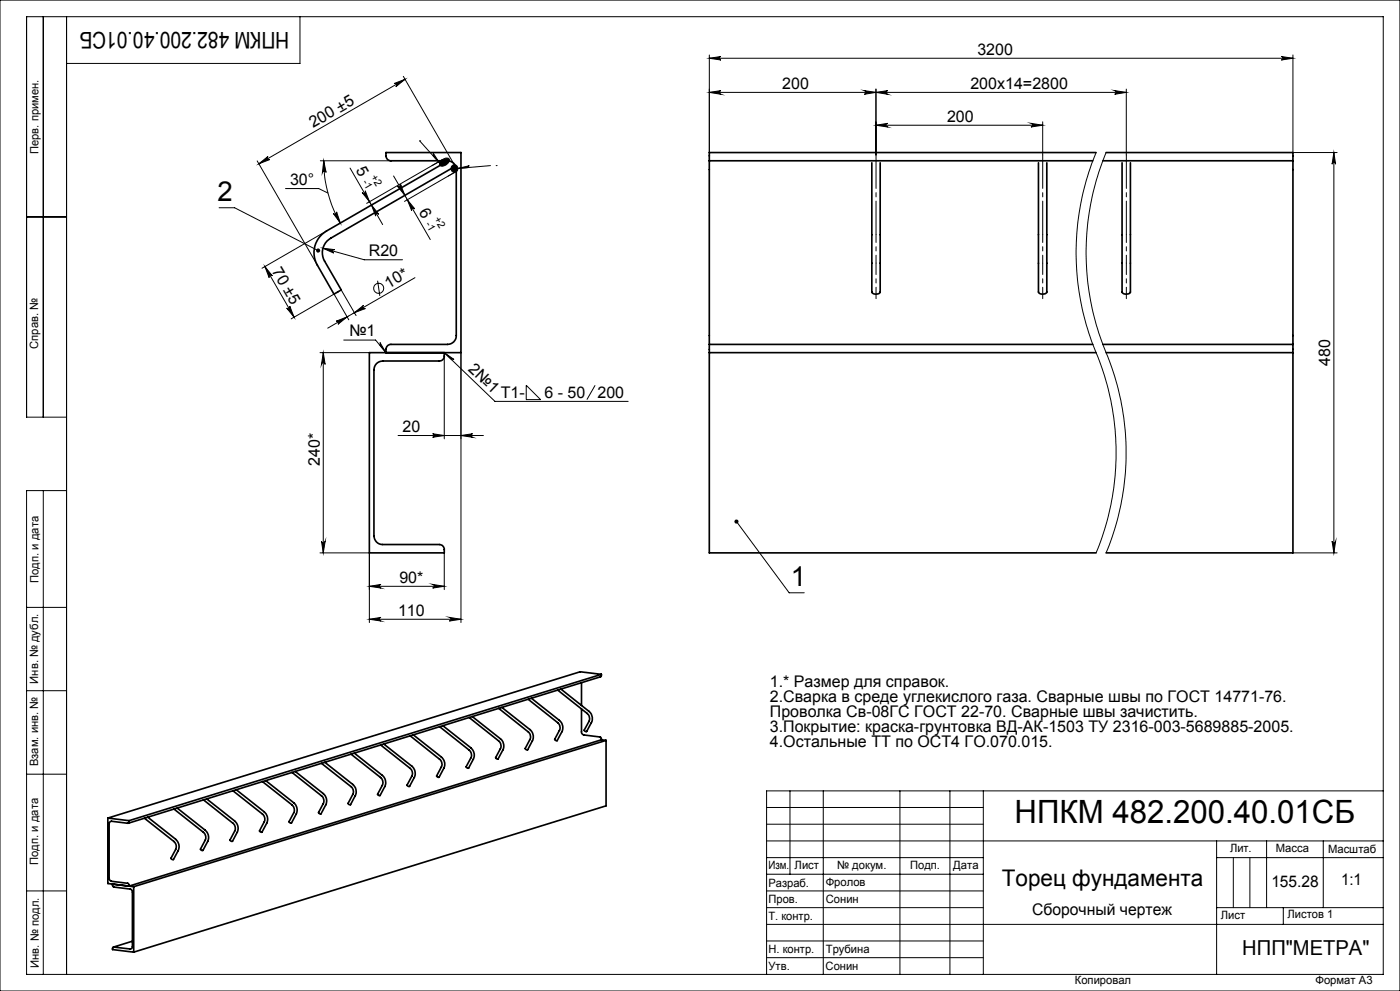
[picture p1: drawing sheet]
<svg xmlns="http://www.w3.org/2000/svg" width="420mm" height="297mm" viewBox="0 0 420 297" stroke-linecap="round" stroke-linejoin="round" font-family="sans-serif">
<g fill="none" stroke="#000" stroke-width=".3">
<path d="M0 0h420v297h-420zM13 5v120M20 5v287M90 5v14h-70M212.8 17.5l3.5-.6a.53 .53 0 0 0-.5 .6 .53 .53 0 0 0 .5 .5zM212.8 16.5v29.2M212.8 17.5h175.1M384.4 16.9l3.5 .6-3.5 .5a.53 .53 0 0 0 .5-.5 .53 .53 0 0 0-.5-.6zM387.9 16.5v29.2M118.2 25l3.3-1.2-2.8 2.2a.55 .55 0 0 0 .2-.7 .55 .55 0 0 0-.7-.3zM121 22.9l15.3 26.5M121.5 23.8l-43.9 25.3"/>
<path d="M212.8 27.7l3.5-.5a.55 .55 0 0 0-.5 .5 .55 .55 0 0 0 .5 .6zM212.8 27.7h125.1M259.3 27.2l3.5 .5-3.5 .6a.55 .55 0 0 0 .5-.6 .55 .55 0 0 0-.5-.5zM262.8 26.7v19.8M262.8 37.5l3.5-.5a.55 .55 0 0 0-.5 .5 .55 .55 0 0 0 .5 .6zM262.8 27.7l3.5-.5a.55 .55 0 0 0-.5 .5 .55 .55 0 0 0 .5 .6zM262.8 37.5h50M309.3 37l3.5 .5-3.5 .6a.55 .55 0 0 0 .5-.6 .55 .55 0 0 0-.5-.5zM312.8 36.5v10M334.4 27.2l3.5 .5-3.5 .6a.55 .55 0 0 0 .5-.6 .55 .55 0 0 0-.5-.5zM337.9 26.7v19.8M77.2 48.2l18 31.3"/>
<path d="M77.6 49.1l2.8-2.2a.54 .54 0 0 0-.2 .7 .54 .54 0 0 0 .8 .2zM85.7 56.5h9.9l2.8 1.4M96.1 48.2h21.2M97.1 48.2l.7 3.5a.55 .55 0 0 0-.5-.5 .55 .55 0 0 0-.6 .5zM97.1 48.2a37.6 37.6 0 0 0 5 18.6M105 50.4l9.8 16.9M108.7 57.7a.53 .53 0 0 0 .7 .2 .53 .53 0 0 0 .2-.7l1.2 3.3zM118.1 52.7l11 19.1M119.2 55.8a.54 .54 0 0 0 .8 .2 .54 .54 0 0 0 .2-.8l1.3 3.4zM122.2 59.9l2.2 2.7a.53 .53 0 0 0-.7-.2 .53 .53 0 0 0-.2 .7zM125.9 42.2h.1M125.9 42.2l6 6.7"/>
<path d="M130 45.9l1.9 3-2-2.3zM132.5 48a1.5 1.5 0 0 1 2.3-.2 2.08 2.08 0 0 1-2.9 1.7v-.7zM132.8 47.8l-22.8 13.2M132.8 47.8l-3.2 1.9M134.4 52.8l2-1.1-15 8.7M137.4 50.5l3.4-.8-.5 .5zM147.1 49.6l-9.7 .9M148.8 49.6h.1M328.8 45.7a78.4 78.4 0 0 0 1 62.4 78.1 78.1 0 0 1-1 57.6M331.8 45.7a78.4 78.4 0 0 0 1 62.4 78.1 78.1 0 0 1-1 57.6M387.9 45.7h13.2M400.2 45.7v120"/>
<path d="M400.2 45.7l.5 3.5a.53 .53 0 0 0-.5-.5 .53 .53 0 0 0-.6 .5zM8 65h12M65.7 62.3h4.7l25 12.8M79.5 79.9l8.7 15.2M79.5 79.9l2.2 2.8a.55 .55 0 0 0-.7-.2 .55 .55 0 0 0-.2 .7zM96.9 74.4l3.5 .4a.53 .53 0 0 0-.6 .4 .53 .53 0 0 0 .3 .6zM96.9 74.4l12.4 3.5h11.5M97.9 69.2l-19.3 11.2M100 64a.54 .54 0 0 0 .7 .2 .54 .54 0 0 0 .3-.7l1.1 3.3zM111.4 61.5l2.2 2.7a.53 .53 0 0 0-.7-.1 .53 .53 0 0 0-.2 .7zM86 92.3a.54 .54 0 0 0 .7 .2 .54 .54 0 0 0 .2-.7l1.3 3.3zM87.3 95.6l12.9-7.4 4.4 7.6"/>
<path d="M100.9 96.3l3.2-1.3-2.7 2.2a.53 .53 0 0 0 .2-.7 .53 .53 0 0 0-.7-.2zM102.4 86.9l4.4 7.7M106.3 93.7l2.8-2.2a.55 .55 0 0 0-.2 .7 .55 .55 0 0 0 .7 .3zM113.3 84.1l.6 4.6M124.5 83.2l-26.2 15.2M96 105.7h14.8M97 105.7l.5 3.5a.55 .55 0 0 0-.5-.5 .55 .55 0 0 0-.6 .5zM97 105.7v60M103.1 101.9h9.6l3.1 3.8M114 102.7l1.8 3-1.9-2.3zM133.3 106.7v24.8M133.3 105.7l2.9 2-.7 .1z"/>
<path d="M133.3 105.7l15.2 14.6h40M138.3 105.7v80.9M157.9 115.5l4.3 4.3h-4.3zM178.5 115.5l-2.4 4.3M20 125h-12v-120h407v287h-407v-145h12M119.4 130.5h25.6M129.8 130l3.5 .5-3.5 .6a.53 .53 0 0 0 .5-.6 .53 .53 0 0 0-.5-.5zM138.3 130.5l3.5-.5a.53 .53 0 0 0-.5 .5 .53 .53 0 0 0 .5 .6zM13 147v145M220.9 156.3l15.8 21.4h4.6M96 165.7h14.8v20.9M96.4 162.2a.55 .55 0 0 0 .6 .5 .55 .55 0 0 0 .5-.5l-.5 3.5z"/>
<path d="M110.8 175.7h22.5M110.8 175.7l3.5-.5a.55 .55 0 0 0-.5 .5 .55 .55 0 0 0 .5 .5zM129.8 175.2l3.5 .5-3.5 .5a.55 .55 0 0 0 .5-.5 .55 .55 0 0 0-.5-.5zM133.3 165.7v11M387.9 165.7h13.2M399.6 162.2a.53 .53 0 0 0 .6 .5 .53 .53 0 0 0 .5-.5l-.5 3.5zM8 182h12M110.8 185.6h27.5M110.8 185.6l3.5-.6a.55 .55 0 0 0-.5 .6 .55 .55 0 0 0 .5 .5zM134.8 185l3.5 .6-3.5 .5a.55 .55 0 0 0 .5-.5 .55 .55 0 0 0-.5-.6zM8 207h12M8 232h12"/>
<path d="M237 237v25M247 237v55M270 237v55M285 237v55M295 237v55M415 237h-185v55M230 257h65M230 242h65M230 247h65M230 252h185M365 252v40M365 257h50"/>
<path d="M370 257v15M375 257v15M380 252v20M397 252v20M8 267h12M230 262h65M230 267h65M230 272h65M230 277h185M365 272h50M385 272v5M230 282h65"/>
<path d="M230 287h65"/>
<circle cx="136.3" cy="50.5" r="1.09"/>
<circle cx="113.6" cy="86.4" r="1.51"/>
</g>
<g fill="#000">
<path d="M384.4 16.9l3.5 .6-3.5 .5a.53 .53 0 0 0 .5-.5 .53 .53 0 0 0-.5-.6zM212.8 17.5l3.5-.6a.53 .53 0 0 0-.5 .6 .53 .53 0 0 0 .5 .5z"/>
<path d="M118.2 25l3.3-1.2-2.8 2.2a.55 .55 0 0 0 .2-.7 .55 .55 0 0 0-.7-.3zM77.6 49.1l2.8-2.2a.54 .54 0 0 0-.2 .7 .54 .54 0 0 0 .8 .2z"/>
<path d="M212.8 27.7l3.5-.5a.55 .55 0 0 0-.5 .5 .55 .55 0 0 0 .5 .6zM259.3 27.2l3.5 .5-3.5 .6a.55 .55 0 0 0 .5-.6 .55 .55 0 0 0-.5-.5z"/>
<path d="M262.8 37.5l3.5-.5a.55 .55 0 0 0-.5 .5 .55 .55 0 0 0 .5 .6zM309.3 37l3.5 .5-3.5 .6a.55 .55 0 0 0 .5-.6 .55 .55 0 0 0-.5-.5zM262.8 27.7l3.5-.5a.55 .55 0 0 0-.5 .5 .55 .55 0 0 0 .5 .6zM334.4 27.2l3.5 .5-3.5 .6a.55 .55 0 0 0 .5-.6 .55 .55 0 0 0-.5-.5z"/>
<path d="M97.1 48.2l.7 3.5a.55 .55 0 0 0-.5-.5 .55 .55 0 0 0-.6 .5zM100 64a.54 .54 0 0 0 .7 .2 .54 .54 0 0 0 .3-.7l1.1 3.3zM96.9 74.4l3.2 1.4a.53 .53 0 0 1-.4-.6 .53 .53 0 0 1 .7-.4z"/>
<path d="M108.7 57.7a.53 .53 0 0 0 .7 .2 .53 .53 0 0 0 .2-.7l1.2 3.3zM111.4 61.5l2.2 2.7a.53 .53 0 0 0-.7-.1 .53 .53 0 0 0-.2 .7z"/>
<path d="M400.2 45.7l.5 3.5a.53 .53 0 0 0-.5-.5 .53 .53 0 0 0-.6 .5zM399.6 162.2a.53 .53 0 0 0 .6 .5 .53 .53 0 0 0 .5-.5l-.5 3.5z"/>
<path d="M94.9 74.7a.62 .62 0 0 0 .2 .9 .62 .62 0 0 0 .9-.3l-.6-.2 .6 .2a.62 .62 0 0 0-.3-.7 .62 .62 0 0 0-.8 .1zM220.5 155.9a.62 .62 0 0 0 .3 1 .62 .62 0 0 0 .8-.8 .62 .62 0 0 0-1-.3l.3 .5z"/>
<path d="M122.2 59.9l2.2 2.7a.53 .53 0 0 0-.7-.2 .53 .53 0 0 0-.2 .7zM119.2 55.8a.54 .54 0 0 0 .8 .2 .54 .54 0 0 0 .2-.8l1.3 3.4z"/>
<path d="M86 92.3a.54 .54 0 0 0 .7 .2 .54 .54 0 0 0 .2-.7l1.3 3.3zM79.5 79.9l2.2 2.8a.55 .55 0 0 0-.7-.2 .55 .55 0 0 0-.2 .7z"/>
<path d="M100.9 96.3l3.2-1.3-2.7 2.2a.53 .53 0 0 0 .2-.7 .53 .53 0 0 0-.7-.2zM106.3 93.7l2.8-2.2a.55 .55 0 0 0-.2 .7 .55 .55 0 0 0 .7 .3z"/>
<path d="M133.3 105.7l2.9 2-.7 .1zM137.4 50.5l3.4-.8-.5 .5zM130 45.9l-.1 .7 2 2.3zM114 102.7l-.1 .7 1.9 2.3z"/>
<path d="M129.8 130l3.5 .5-3.5 .6a.53 .53 0 0 0 .5-.6 .53 .53 0 0 0-.5-.5zM138.3 130.5l3.5-.5a.53 .53 0 0 0-.5 .5 .53 .53 0 0 0 .5 .6z"/>
<path d="M96.4 162.2a.55 .55 0 0 0 .6 .5 .55 .55 0 0 0 .5-.5l-.5 3.5zM97 105.7l.5 3.5a.55 .55 0 0 0-.5-.5 .55 .55 0 0 0-.6 .5z"/>
<path d="M129.8 175.2l3.5 .5-3.5 .5a.55 .55 0 0 0 .5-.5 .55 .55 0 0 0-.5-.5zM110.8 175.7l3.5-.5a.55 .55 0 0 0-.5 .5 .55 .55 0 0 0 .5 .5z"/>
<path d="M134.8 185l3.5 .6-3.5 .5a.55 .55 0 0 0 .5-.5 .55 .55 0 0 0-.5-.6zM110.8 185.6l3.5-.6a.55 .55 0 0 0-.5 .6 .55 .55 0 0 0 .5 .5z"/>
</g>
<path d="M132.2 48.3l-.4 1.1 .4 .3 .6 .1 1.4-.7 .6-.7v-.6l-.3-.4h-.7l-.9 .3zM135.3 50.5a1.09 1.09 0 0 0 2.1 0 1.09 1.09 0 0 0-2.1 0z" fill-rule="evenodd" fill="#000"/>
<path d="M262.8 46.4v23.9M312.8 46.4v23.9M337.9 46.4v23.9" fill="none" stroke="#000" stroke-width=".3" stroke-dasharray="15.2 1.3 1.3 1.3" stroke-dashoffset="5.2"/>
<path d="M262.8 78.8v10.7M312.8 78.8v10.7M337.9 78.8v10.7" fill="none" stroke="#000" stroke-width=".3" stroke-dasharray="15.2 1.3 1.3 1.3" stroke-dashoffset="11.8"/>
<path d="M262.8 70.3v8.5M312.8 70.3v8.5M337.9 70.3v8.5" fill="none" stroke="#000" stroke-width=".3" stroke-dasharray="15.2 1.3 1.3 1.3" stroke-dashoffset="12.9"/>
<g fill="none" stroke="#000" stroke-width=".5">
<path d="M134.4 48.2l-36.5 21a7.4 7.4 0 0 0-2.7 10.3l5 8.7 .1-.1 2.1-1.2-5-8.7a5 5 0 0 1 1.8-6.8l37.5-21.6M212.8 48.2v55M212.8 48.2h115M261.5 48.8v38.7a1.55 1.55 0 0 0 2.6 0v-38.7M311.5 48.8v38.7a1.55 1.55 0 0 0 2.5 0v-38.7M328.8 45.7h-116v2.5M330.8 48.2h57.1M331.8 45.7h56.1v2.5M336.6 48.8v38.7a1.55 1.55 0 0 0 2.5 0v-38.7M387.9 48.2v55M115.8 105.7v-1a1.51 1.51 0 0 1 1.5-1.5h17a2.59 2.59 0 0 0 2.6-2.6v-49.8a2.59 2.59 0 0 0-2.6-2.6h-17a1.51 1.51 0 0 1-1.5-1.5v-1h22.5v60h-27.5v60h22.5v-1a1.51 1.51 0 0 0-1.5-1.5h-17a2.59 2.59 0 0 1-2.6-2.6v-49.8a2.65 2.65 0 0 1 2.6-2.6h17a1.45 1.45 0 0 0 1.5-1.5v-1M212.8 103.2v62.5h116"/>
<path d="M212.8 105.7h116M212.8 103.2h115M330.8 103.2h57.1M331.8 105.7h56.1M387.9 103.2v62.5h-56.1M132.9 217.5l8.4 6.6a2.87 2.87 0 0 1 .7 3.4l-1.4 2.7-.5-.1-.3-.3 1.6-3.1v-1l-.3-.6-9.2-7.3M141.7 214.8l8.4 6.6a2.81 2.81 0 0 1 .7 3.4l-1.4 2.7-.6-.2-.1-.3 1.5-2.9v-1l-.3-.7-9.1-7.4M150.6 212l8.4 6.6a2.81 2.81 0 0 1 .7 3.4l-1.4 2.7-.6-.2-.1-.2 1.5-2.9-.2-1.6-9.3-7.5M159.4 209.3l8.4 6.6a2.84 2.84 0 0 1 .8 3.4l-1.5 2.7-.6-.2-.1-.2 1.6-3-.1-1.2-.3-.5-9.1-7.3M168.3 206.5l8.4 6.7a2.81 2.81 0 0 1 .7 3.4l-1.4 2.6-.6-.1-.1-.3 1.5-2.9v-1l-.3-.7-9.2-7.4M174.4 212.5l.2 7.3 .6 .5 4.9 .6 .2 .2 .1 .6M174.4 204.6v6.8"/>
<path d="M180.4 202.1l-.2 .7-141.7 43.9M180.4 202.1l-6.3-.8-141.8 43.9M180.4 202.1l-141.7 43.9M62 239.4l8.4 6.7a2.81 2.81 0 0 1 .8 3.3l-1.5 2.7-.5-.1-.2-.3 1.6-3.1-.3-1.4-9.3-7.5M70.9 236.7l8.4 6.6a2.84 2.84 0 0 1 .7 3.4l-1.4 2.7-.6-.1-.1-.3 1.5-3.1-.2-1.4-9.3-7.5M79.7 234l8.4 6.6a2.81 2.81 0 0 1 .8 3.4l-1.4 2.6-.7-.1-.1-.3 1.6-3.1-.2-1.3-9.4-7.6M88.6 231.2l8.4 6.6a2.81 2.81 0 0 1 .7 3.4l-1.4 2.7h-.5l-.2-.4 1.6-3.1-.4-1.6-9.2-7.3M97.4 228.5l8.4 6.6a2.81 2.81 0 0 1 .8 3.4l-1.4 2.7-.5-.1-.3-.3 1.6-3.1-.1-1.1-.2-.5-9.3-7.3M106.3 225.7l8.4 6.7a2.81 2.81 0 0 1 .7 3.4l-1.4 2.6-.6-.1-.1-.3 1.6-3.1-.1-1-.3-.5-9.2-7.4M115.1 223l8.4 6.6a2.81 2.81 0 0 1 .8 3.4l-1.4 2.7-.7-.2-.1-.2 1.6-3.1-.1-1-.2-.6-9.2-7.3M124 220.2l8.4 6.7a2.81 2.81 0 0 1 .7 3.4l-1.4 2.6h-.4l-.3-.4 1.6-3.1-.3-1.4-9.3-7.5M180.4 221.7l-141.7 43.9-.3-.9-5.1-.6-.4-.3-.2-.6 .1-16.6 .7-.5 5 .6 .2-.7"/>
<path d="M180.4 221.7l1.4 .2M181.8 221.9v19.6l-141.7 43.9M181.8 221.9l-141.7 43.8M32.3 245.2v19.6l7.8 .9M32.3 245.2l6.4 .8M44.3 244.9l8.4 6.6a2.87 2.87 0 0 1 .7 3.4l-1.4 2.7-.7-.2 1.5-3.1v-1l-.3-.7-9.2-7.4M53.2 242.2l8.4 6.6a2.81 2.81 0 0 1 .7 3.4l-1.4 2.6h-.6l-.2-.3 1.6-3.1-.2-1.4-9.3-7.5M33.8 265v.6l.4 .2 4.8 .6 .4 .2 .3 .6v16.5a.67 .67 0 0 1-.7 .7l-4.8-.6-.4 .4v.4l6.3 .8M40.1 265.7v19.7M39.7 282.1l-5.7 1.7"/>
</g>
<text font-size="9.6" x="304.4" y="246.8">НПКМ 482.200.40.01СБ</text>
<g font-size="8.2">
<text x="65.2" y="60.4">2</text>
<text x="237.2" y="175.7">1</text>
</g>
<g font-size="6.9">
<text x="86.8" y="9.5" transform="rotate(-180 86.8 9.5)">НПКМ 482.200.40.01СБ</text>
<text x="300.6" y="265.6">Торец фундамента</text>
</g>
<text font-size="6.2" x="372.7" y="286.3">НПП&quot;МЕТРА&quot;</text>
<g font-size="4.8">
<text x="293.2" y="16.4">3200</text>
<text x="234.7" y="26.6">200</text>
<text x="291.1" y="26.6">200х14=2800</text>
<text x="94" y="38.4" transform="rotate(-30 94 38.4)">200 ±5</text>
<text x="284.1" y="36.4">200</text>
<text x="106.6" y="51" transform="rotate(60 106.6 51)">5</text>
<text x="87" y="55.4">30°</text>
<text x="125.6" y="63.5" transform="rotate(60 125.6 63.5)">6</text>
<text x="110.6" y="76.8">R20</text>
<text x="81.5" y="81.2" transform="rotate(60 81.5 81.2)">70 ±5</text>
<text x="116.6" y="86.5" transform="rotate(-30 116.6 86.5)">10*</text>
<text x="104.8" y="100.8">№1</text>
<text x="140.3" y="110.9" transform="rotate(44 140.3 110.9)">2№1</text>
<text x="399.1" y="109.6" transform="rotate(-90 399.1 109.6)">480</text>
<text x="150.2" y="119.2">T1-</text>
<text x="163.3" y="119.2">6 - 50</text>
<text x="179.2" y="119.2">200</text>
<text x="120.8" y="129.4">20</text>
<text x="95.9" y="139.7" transform="rotate(-90 95.9 139.7)">240*</text>
<text x="119.8" y="174.6">90*</text>
<text x="119.4" y="184.5">110</text>
<text x="231" y="205.8">1.* Размер для справок.</text>
<text x="231" y="210.4">2.Сварка в среде углекислого газа. Сварные швы по ГОСТ 14771-76.</text>
<text x="231" y="214.9">Проволка Св-08ГС ГОСТ 22-70. Сварные швы зачистить.</text>
<text x="231" y="219.4">3.Покрытие: краска-грунтовка ВД-АК-1503 ТУ 2316-003-5689885-2005.</text>
<text x="231" y="223.9">4.Остальные ТТ по ОСТ4 ГО.070.015.</text>
<text x="381.4" y="265.8">155.28</text>
<text x="402.3" y="265.3">1:1</text>
<text x="309.6" y="274.1">Сборочный чертеж</text>
</g>
<g font-size="3.4">
<text x="11.5" y="46.1" transform="rotate(-90 11.5 46.1)">Перв. примен.</text>
<text x="11.5" y="104.5" transform="rotate(-90 11.5 104.5)">Справ. №</text>
<text x="11.6" y="174.7" transform="rotate(-90 11.6 174.7)">Подп. и дата</text>
<text x="11.4" y="204.9" transform="rotate(-90 11.4 204.9)">Инв. № дубл.</text>
<text x="11.4" y="229.6" transform="rotate(-90 11.4 229.6)">Взам. инв. №</text>
<text x="369" y="255.5">Лит.</text>
<text x="382.8" y="255.5">Масса</text>
<text x="398.4" y="255.6">Масштаб</text>
<text x="11.4" y="259.2" transform="rotate(-90 11.4 259.2)">Подп. и дата</text>
<text x="230.5" y="260.5">Изм.</text>
<text x="238.4" y="260.4">Лист</text>
<text x="251.1" y="260.4">№ докум.</text>
<text x="273" y="260.4">Подп.</text>
<text x="286" y="260.4">Дата</text>
<text x="230.5" y="265.7">Разраб.</text>
<text x="247.7" y="265.6">Фролов</text>
<text x="230.5" y="275.7">Т. контр.</text>
<text x="230.6" y="270.7">Пров.</text>
<text x="247.8" y="270.6">Сонин</text>
<text x="366.2" y="275.3">Лист</text>
<text x="386.3" y="275.2">Листов 1</text>
<text x="230.6" y="285.7">Н. контр.</text>
<text x="247.7" y="285.6">Трубина</text>
<text x="11.6" y="290" transform="rotate(-90 11.6 290)">Инв. № подл.</text>
<text x="230.6" y="290.7">Утв.</text>
<text x="247.7" y="290.6">Сонин</text>
<text x="322.5" y="295">Копировал</text>
<text x="394.6" y="295">Формат А3</text>
</g>
<g font-size="3.1">
<text x="111.2" y="53" transform="rotate(60 111.2 53)">+2</text>
<text x="108.6" y="54.5" transform="rotate(60 108.6 54.5)">-1</text>
<text x="130.1" y="65.5" transform="rotate(60 130.1 65.5)">+2</text>
<text x="127.6" y="67" transform="rotate(60 127.6 67)">-1</text>
</g>
</svg>
